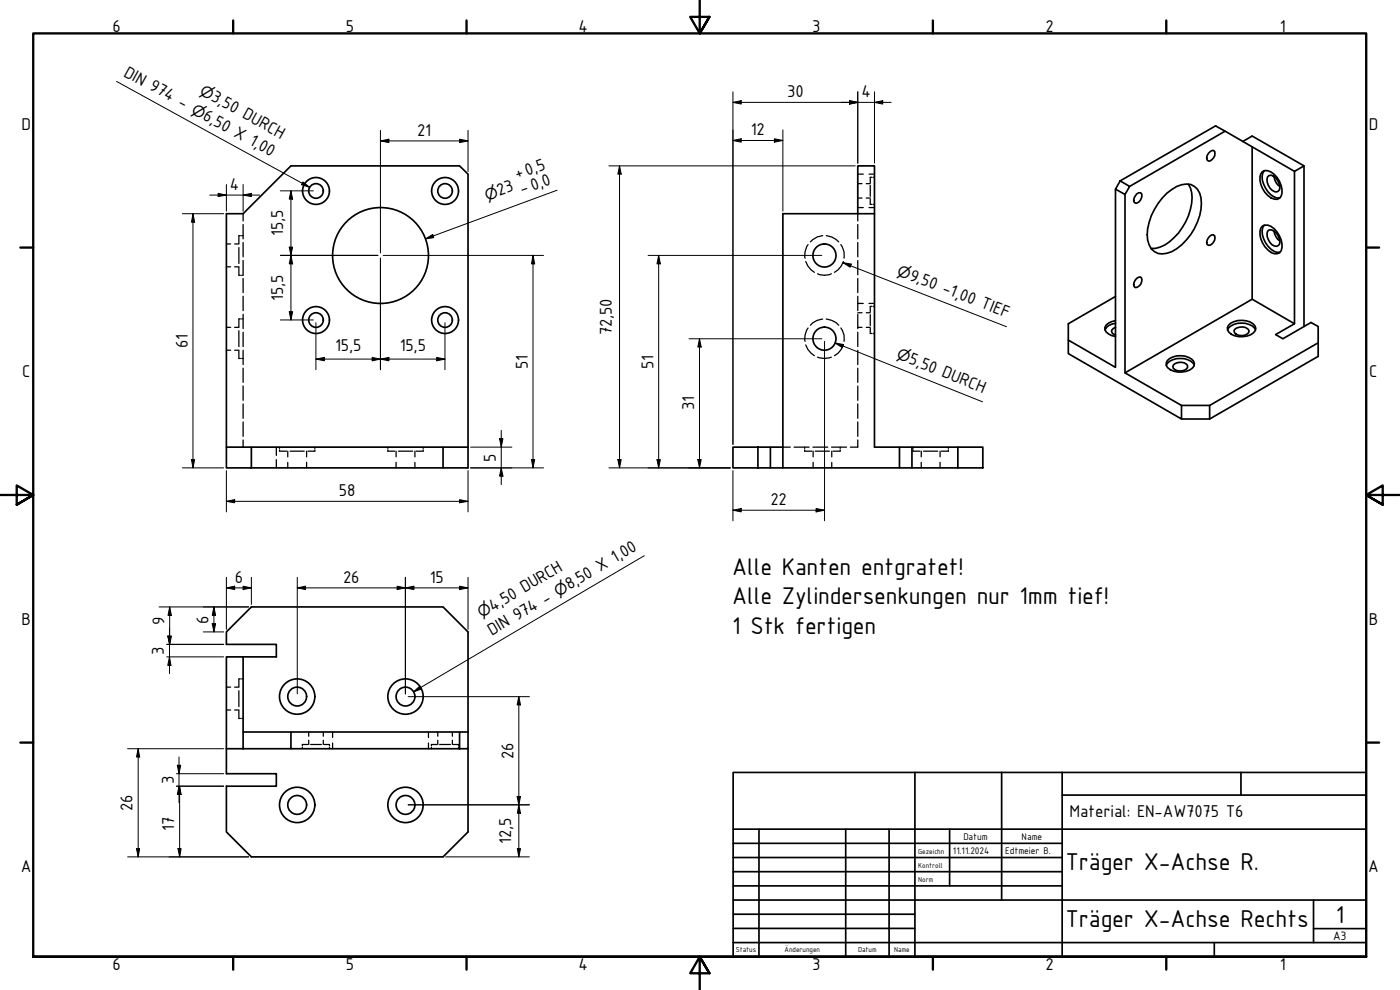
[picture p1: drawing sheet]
<svg xmlns="http://www.w3.org/2000/svg" width="420mm" height="297mm" viewBox="0 0 420 297" stroke-linecap="round" stroke-linejoin="round" font-family="sans-serif">
<!-- layer: Verdeckt (ISO) -->
<g fill="none" stroke="#000" stroke-width=".38">
<path d="M257.4 52.2h1.7M257.4 59.4h1.3M257.4 55.1h1.3M260 59.4h1.2M260 55.1h1.2M260.8 52.2h1.6M261.2 55.6v3.3M261.2 59.7v1.6h.4M261.6 53.2h-.4v1.6M262 53.2h.4M67.9 73.2h1.3M70.4 73.2h1.3"/>
<path d="M71.7 74.3v4.7M72.1 70.7h-.4v2.4M72.5 70.7h.5M73 64.1v2.2M73 67.4v4.3M73 72.8v4.3M73 78.2v4.3M241.8 78.5l.6 1.3 1 1.1 1 .8M242.5 73.4a5.5 5.5 0 0 0-.9 4.1M246.9 70.7a5.3 5.3 0 0 0-3.7 1.9M248 70.7a5.6 5.6 0 0 1 3.7 1.9M252.3 73.4a5.2 5.2 0 0 1 1 4.1"/>
<path d="M253.1 78.5l-.6 1.3-1 1.1-1.1 .8M257.4 64.1v2.2M257.4 67.4v4.3M257.4 72.8v4.3M257.4 78.2v4.3M257.4 62.3h1.7M260.8 62.3h1.6M262 61.3h.4M67.9 80.1h1.3M67.9 98.2h1.3M70.4 80.1h1.3M70.4 98.2h1.3"/>
<path d="M71.7 80.2v2.4h.4M71.7 99.2v4.8M72.1 95.7h-.4v2.4M72.5 82.6h.5M72.5 95.7h.5M73 83.6v4.2M73 88.9v4.3M73 94.3v4.3M73 99.7v4.3M242.5 98.4a5.2 5.2 0 0 0-.9 4M245.4 82.2a5 5 0 0 0 4.1 0M246.9 95.7a5.3 5.3 0 0 0-3.7 1.9"/>
<path d="M248 95.7a5.6 5.6 0 0 1 3.7 1.9M252.3 98.4a5 5 0 0 1 1 4M257.4 98.2h1.3M257.4 83.6v4.2M257.4 88.9v4.3M257.4 94.3v4.3M257.4 99.7v4.3M257.4 93.8h1.3M257.4 91h1.7M260 98.2h1.2M260 93.8h1.2M260.8 91h1.6"/>
<path d="M261.2 94.4v3.2M261.2 98.5v1.6h.4M261.6 91.9h-.4v1.7M262 91.9h.4M67.9 105.1h1.3M70.4 105.1h1.3M71.7 105.2v2.4h.4M72.5 107.6h.5M73 105.1v4.3M73 110.5v4.2M73 115.8v4.3M241.8 103.5l.6 1.3 1 1.2 1 .7"/>
<path d="M245.4 107.2a5.8 5.8 0 0 0 4.1 0M253.1 103.5l-.6 1.3-1 1.2-1.1 .7M257.4 105.1v4.3M257.4 110.5v4.2M257.4 115.8v4.3M262 100.1h.4M73 121.2v4.3M73 126.6v4.3M73 132v2.2M82.9 134.2v2.4M82.9 137.9v2.5M83.9 135v.4h2.1"/>
<path d="M83.9 134.2v.3M86.4 135.4v1.7M86.4 138.7v1.7M87.1 135.4h4.2M92 135.4v1.7M92 138.7v1.7M94.5 135v.4h-2.1M94.5 134.2v.3M116.4 135v.4h2.1M116.4 134.2v.3M118.9 135.4v1.7M118.9 138.7v1.7"/>
<path d="M119.6 135.4h4.2M124.5 135.4v1.7M124.5 138.7v1.7M127 135v.4h-2.1M127 134.2v.3M234.9 134.2h2.3M238.3 134.2h4.5M241.5 135v.4h2.1M241.5 134.2v.3M244 134.2h4.4M244 135.4v1.7M244 138.7v1.7"/>
<path d="M244.7 135.4h4.2M249.6 134.2h4.5M249.6 135.4v1.7M249.6 138.7v1.7M252.2 135v.4h-2.2M252.2 134.2v.3M257.4 121.2v4.3M257.4 126.6v4.3M257.4 132v2.2h-2.2M274 135v.4h2.1M274 134.2v.3M276.5 135.4v1.7"/>
<path d="M276.5 138.7v1.7M277.2 135.4h4.2M282.1 135.4v1.7M282.1 138.7v1.7M284.6 135v.4h-2.1M284.6 134.2v.3M67.9 206.2h1.3M67.9 213h1.3M70.4 206.2h1.3M70.4 213h1.3M71.7 207.2v4.8M71.7 213.2v2.4h.4"/>
<path d="M72.1 203.7h-.4v2.3M72.5 215.6h.5M72.5 203.7h.5M92.6 219.6v1.3M97 219.6v1.3M99.8 219.6v1.7M128.6 219.6v1.7M131.4 219.6v1.3M135.8 219.6v1.3M90.7 224.2v.4M92.4 223.4h-1.7v.4M92.6 222.1v1.3"/>
<path d="M93.2 223.4h3.3M97 222.1v1.3M97.3 223.4h1.6v.4M98.9 224.2v.4M99.8 222.9v1.7M128.6 222.9v1.7M129.5 224.2v.4M131.1 223.4h-1.6v.4M131.4 222.1v1.3M132 223.4h3.2M135.8 222.1v1.3M136 223.4h1.6v.4"/>
<path d="M137.6 224.2v.4"/>
</g>
<!-- layer: Sichtbar (ISO) -->
<g fill="none" stroke="#000" stroke-width=".51">
<path d="M367.7 39.4l-28.7 16.5M334.8 56.8v53.4l-14.2-8.2v4.1l34 19.6v-4l-17-9.8v-53.6M336.2 54.3l2.8 1.6-1.4 2.4-2.8-1.5zM341.2 58.2l1.1-.4a1.75 1.75 0 0 1-.5 2.8l-1.1 .3a1.42 1.42 0 0 1 0-2.2zM350.2 58a8.6 8.6 0 0 1 7.2-2.6 5.2 5.2 0 0 1 3.2 5.6 17.7 17.7 0 0 1-8.9 14.5 5.1 5.1 0 0 1-6.2-.8 8.7 8.7 0 0 1-.6-8 19.6 19.6 0 0 1 5.3-8.7zM356.6 55.2a10.4 10.4 0 0 1 .1 9.5 16.4 16.4 0 0 1-8.6 9.5l-1.3 .3h-1.4M362.6 46l1.1-.8 .5-.1a1.77 1.77 0 0 1-.5 2.8l-.5 .4h-.6a1.5 1.5 0 0 1 0-2.3zM372.9 42.5l2.9-1.7 15.6 9-2.9 1.6-12.7-7.3M375.8 44.1v45.7l12.7 7.3M375.8 44.1l-11-6.3-28.6 16.5M378.9 51.5a2.87 2.87 0 0 1 3.5 .8 6.5 6.5 0 0 1 2.1 6.6 1.96 1.96 0 0 1-3.1 .5 6.7 6.7 0 0 1-3-7.3zM379.4 51.2a3.8 3.8 0 0 0-.2 4 6.6 6.6 0 0 0 4.1 4.2h.8"/>
<path d="M380.8 52.7a2.63 2.63 0 0 1 3.1 2.4l.2 .9-.1 .8-.3 .5a1.84 1.84 0 0 1-2.6-.9 2.96 2.96 0 0 1-.3-3.7zM382.3 52.9a4.4 4.4 0 0 0 1.8 3.1M388.5 51.4v45.7l-5.7 3.3 2.2 1.2 8.4-4.8 2.2 1.2v8.9l-32.6 18.8h-8.4M391.4 49.8v48.2M257.4 64.1v-14.3h5v84.4h7.5v6.2h-35v-76.3h27.5M363.2 70.8l.5-.3h.5a1.75 1.75 0 0 1-.5 2.8l-.5 .3h-.6a1.42 1.42 0 0 1 0-2.2zM378.9 67.8a2.87 2.87 0 0 1 3.5 .8 6.6 6.6 0 0 1 2.1 6.6 2.08 2.08 0 0 1-3.1 .5 6.9 6.9 0 0 1-3-7.3zM379.4 67.5a5.3 5.3 0 0 0 1.2 6.4 3.8 3.8 0 0 0 3.5 1.8M380.8 69a3.3 3.3 0 0 1 3.2 4.1l-.3 .5a1.84 1.84 0 0 1-2.6-.8 2.96 2.96 0 0 1-.3-3.8zM382.3 69.3a4.4 4.4 0 0 0 1.8 3M334.8 97a3.4 3.4 0 0 0-3.1 2M334.8 98.2l-.7 .3-.5 .9 .5 .9 .7 .2"/>
<path d="M334.8 96.2a3.8 3.8 0 0 0-3.2 2 2.41 2.41 0 0 0 2 2.5l1.2 .3M334.8 88.9l-14.2 8.2v4.9M341.2 83.5l1.1-.4a2.02 2.02 0 0 1-1.6 3.2 1.7 1.7 0 0 1 .5-2.8zM368.4 99a5.1 5.1 0 0 1 6.4-1.7l1 .5 1 1.2M368.7 97.6a5.8 5.8 0 0 1 7.9 .2 1.92 1.92 0 0 1-1.3 2.6 6 6 0 0 1-6.4-.7l-.5-.7v-.7zM370.6 98.8a2.96 2.96 0 0 1 4.2 .4 1.81 1.81 0 0 1-2.1 1.5 2.05 2.05 0 0 1-2.4-1.4zM375.8 89.8l-38.2 22.1M350 109.6a5.2 5.2 0 0 1 6.5-1.7l1.6 1.1 .3 .6M350.3 108.2a5.8 5.8 0 0 1 7.9 .2 1.84 1.84 0 0 1-1.2 2.6 6.2 6.2 0 0 1-6.5-.7l-.5-.6v-.8zM352.2 109.4a2.88 2.88 0 0 1 4.2 .4 1.71 1.71 0 0 1-2.1 1.5 1.95 1.95 0 0 1-2.3-1.3zM395.6 102.9l-32.6 18.8h-8.4M67.9 134.2v-70.1h5.1l14.3-14.3h50.6l2.6 2.4v88.2h-65.1"/>
<path d="M67.9 134.2h7.5v6.2h-7.5zM75.4 134.2h57.6M140.5 134.2h-7.5v6.2M227.5 134.2h3.7v6.2h-3.7v-6.2h-7.5v6.2h7.5M231.2 134.2h3.7M269.9 134.2h3.8M287.5 134.2h7.5v6.2h-7.5zM287.5 134.2h-13.8v6.2h13.8M363 121.7v4M231.2 140.4h3.7M269.9 140.4h3.8M73 197.1h9.9v-3.8h-15v-3.7l7.5-7.5h57.6l7.5 7.5v30"/>
<path d="M73 219.6v-22.5h-5.1v27.5M87.3 219.6h50.6M137.9 219.6h2.6v5h-2.6zM67.9 224.6v7.5h15v3.8h-15v13.7l7.5 7.5h57.6l7.5-7.5v-25M67.9 224.6h19.4v-5h-14.3v5M87.3 224.6h50.6"/>
<circle cx="94.8" cy="57.3" r="4"/>
<circle cx="94.8" cy="57.3" r="2.19"/>
<circle cx="133.6" cy="57.3" r="4"/>
<circle cx="133.6" cy="57.3" r="2.19"/>
<circle cx="114.2" cy="76.7" r="14.4"/>
<circle cx="247.4" cy="76.7" r="3.5"/>
<circle cx="94.8" cy="96" r="4"/>
<circle cx="94.8" cy="96" r="2.19"/>
<circle cx="133.6" cy="96" r="4"/>
<circle cx="133.6" cy="96" r="2.19"/>
<circle cx="247.4" cy="101.6" r="3.5"/>
<circle cx="89.2" cy="209" r="5.3"/>
<circle cx="89.2" cy="209" r="2.83"/>
<circle cx="121.7" cy="209" r="5.3"/>
<circle cx="121.7" cy="209" r="2.83"/>
<circle cx="89.2" cy="241.5" r="5.3"/>
<circle cx="89.2" cy="241.5" r="2.83"/>
<circle cx="121.7" cy="241.5" r="5.3"/>
<circle cx="121.7" cy="241.5" r="2.83"/>
</g>
<!-- layer: Rahmen (ISO) -->
<g fill="none" stroke="#000" stroke-width=".7">
<path d="M70 6.1v3.9M140 6.1v3.9M210 0v10l-2.9-4.9h5.8l-2.9 4.9 2.9-4.9M280 6.1v3.9M350 6.1v3.9M6.1 74.3h3.9M410 74.3h3.9M0 148.5h10l-5-2.8v5.7l5-2.9-5 2.9M420 148.5h-10l5-2.8v5.7l-5-2.9 5 2.9M6.1 222.8h3.9M410 222.8h3.9M10 287.1v-277.1h400v277.1h-400h400"/>
<path d="M70 287.1v3.8M140 287.1v3.8M212.9 292l-2.9-4.9 2.9 4.9h-5.8l2.9-4.9v9.9M280 287.1v3.8M350 287.1v3.8"/>
</g>
<!-- layer: Titel (ISO) -->
<g fill="none" stroke="#000" stroke-width=".51">
<path d="M220 231.8h190v55.3h-190zM274.6 231.8v55.3M300.6 231.8v38.3M318.8 238.6h91.2M318.8 231.8v55.3M372.4 231.8v6.8M220 253h98.8M220 257.3h98.8M220 248.8h190M227.8 248.8v38.3M253.8 248.8v38.3M266.8 248.8v38.3"/>
<path d="M285 248.8v17M220 261.5h98.8M220 265.8h98.8M220 270.1h190M220 274.3h54.6M220 278.6h54.6M394.2 278.6h15.8M394.2 270.1v12.7M220 282.8h190M364.4 282.8v4.3"/>
</g>
<g fill="none" stroke="#000" stroke-width=".3">
<path d="M114.2 39.1v36.8M140.5 39.1v12.4M220 30.7l2.4-.5v1zM220 27.5v105.8M220 30.7h47.5M234.9 39v24.4M255 30.2l2.4 .5-2.4 .5zM257.4 27.5v21.4M262.4 30.7l2.5-.5v1zM262.4 27.5v21.4M62.9 58.5h15M65.5 58l2.4 .5-2.4 .5z"/>
<path d="M67.9 55.4v8M73 58.5l2.4-.5v1zM73 55.4v8M84.1 57.3h9.9M87.3 57.3l.5 2.4h-1zM87.3 57.3v38.7M114.2 42.3l2.5-.5v1zM114.2 42.3h26.3M137.9 41.8l2.6 .5-2.6 .5zM167.2 57.1l-39.5 14.6M182.8 49.8h73.9M185.9 49.8l.5 2.4h-1z"/>
<path d="M185.9 49.8v90.6M220 42.1l2.4-.5v1.1zM220 42.1h14.9M232.4 41.6l2.5 .5-2.5 .6zM54.7 64.1h12.4M57.9 64.1l.5 2.6h-.9zM57.9 64.1v76.3M84.1 76.6h29.3M86.8 74.2h1l-.5 2.4zM87.3 76.6l.5 2.6h-1zM114.2 77.5v33.4M115 76.6h48.1"/>
<path d="M127.7 71.7l2.2-1.4 .3 1zM160 76.6l.5 2.6h-1zM160 76.6v63.8M194.5 76.6h52.1M197.7 76.6l.5 2.6h-1zM197.7 76.6v63.8M84.1 96h9.9M86.8 93.5h1l-.5 2.5zM94.8 96.8v14.1M133.5 96.8v14.1M94.8 107.7l2.5-.5v1.1zM94.8 107.7h38.7"/>
<path d="M111.7 107.2l2.5 .5-2.5 .6zM114.2 107.7l2.5-.5v1.1zM131.1 107.2l2.4 .5-2.4 .6zM206.8 101.6h39.8M209.9 101.6l.5 2.5h-1zM209.9 101.6v38.8M247.5 102.4v53.9M57.5 137.9h.9l-.5 2.5zM141.2 134.2h12.4M149.9 131.6h1l-.5 2.6zM150.4 129.1v16.3M159.5 137.9h1l-.5 2.5z"/>
<path d="M185.4 137.9h1l-.5 2.5zM197.2 137.9h1l-.5 2.5zM209.4 137.9h1l-.5 2.5zM54.7 140.4h12.4M67.9 150.4l2.5-.5v1zM67.9 141.2v12.4M67.9 150.4h72.6M137.9 149.9l2.6 .5-2.6 .5zM140.5 141.2v12.4M141.2 140.4h21.9M150.4 140.4l.5 2.5h-1zM182.8 140.4h36.3"/>
<path d="M220 153.1l2.4-.5v1zM220 141.2v15.1M220 153.1h27.5M244.9 152.6l2.6 .5-2.6 .5zM67.9 176.4l2.5-.5v1zM67.9 173.2v15.6M67.9 176.4h7.5M73 175.9l2.4 .5-2.4 .5zM75.4 173.2v8.1M89.2 176.4l2.5-.5v1zM89.2 176.4h51.3M89.2 173.2v35"/>
<path d="M119.2 175.9l2.5 .5-2.5 .5zM121.7 176.4l2.5-.5v1zM121.7 173.2v35M137.9 175.9l2.6 .5-2.6 .5zM140.5 173.2v15.6M47.8 182.1h26.8M50 193.3h17.1M50 197.1h17.1M50.4 190.9h.9l-.4 2.4zM50.4 190.9h1l-.5 2.4zM50.9 197.1l.4 2.5h-.9zM50.9 188.4v13.7"/>
<path d="M50.9 182.1l.5 2.5h-1zM50.9 182.1v11.2M61 189.6h6.1M63.7 187.1h1l-.5 2.5zM64.2 182.1l.5 2.5h-1zM64.2 182.1v7.5M122.5 209h36.4M155.7 209l.5 2.5h-1zM155.7 209v48.1M38.3 224.6h28.8M41.5 224.6l.4 2.5h-.9zM41.5 224.6v32.5"/>
<path d="M53 235.9h14.1M53 232.1h14.1M53.2 229.6h1l-.5 2.5zM53.7 235.9l.5 2.5h-1zM53.7 227.1v13.7M53.9 235.9l.5 2.5h-1zM53.9 235.9v21.2M155.2 239h1l-.5 2.5zM38.3 257.1h36.3M41 254.6h.9l-.4 2.5zM53.4 254.6h1l-.5 2.5zM122.5 241.5h36.4"/>
<path d="M133.7 257.1h25.2M155.3 254.6h.9l-.5 2.5zM155.7 241.5l.5 2.5h-.9z"/>
</g>
<g fill="#000">
<path d="M220 30.7l2.4-.5v1z" fill-rule="evenodd"/>
<path d="M255 30.2l2.4 .5-2.4 .5z" fill-rule="evenodd"/>
<path d="M255 30.2l2.4 .5-2.4 .5z" fill-rule="evenodd"/>
<path d="M262.4 30.7l2.5-.5v1z" fill-rule="evenodd"/>
<path d="M65.5 58l2.4 .5-2.4 .5z" fill-rule="evenodd"/>
<path d="M73 58.5l2.4-.5v1z" fill-rule="evenodd"/>
<path d="M87.3 57.3l.5 2.4h-1z" fill-rule="evenodd"/>
<path d="M114.2 42.3l2.5-.5v1z" fill-rule="evenodd"/>
<path d="M137.9 41.8l2.6 .5-2.6 .5z" fill-rule="evenodd"/>
<path d="M185.9 49.8l.5 2.4h-1z" fill-rule="evenodd"/>
<path d="M220 42.1l2.4-.5v1.1z" fill-rule="evenodd"/>
<path d="M232.4 41.6l2.5 .5-2.5 .6z" fill-rule="evenodd"/>
<path d="M57.9 64.1l.5 2.6h-.9z" fill-rule="evenodd"/>
<path d="M86.8 74.2h1l-.5 2.4z" fill-rule="evenodd"/>
<path d="M87.3 76.6l.5 2.6h-1z" fill-rule="evenodd"/>
<path d="M127.7 71.7l2.2-1.4 .3 1z" fill-rule="evenodd"/>
<path d="M160 76.6l.5 2.6h-1z" fill-rule="evenodd"/>
<path d="M197.7 76.6l.5 2.6h-1z" fill-rule="evenodd"/>
<path d="M86.8 93.5h1l-.5 2.5z" fill-rule="evenodd"/>
<path d="M94.8 107.7l2.5-.5v1.1z" fill-rule="evenodd"/>
<path d="M111.7 107.2l2.5 .5-2.5 .6z" fill-rule="evenodd"/>
<path d="M114.2 107.7l2.5-.5v1.1z" fill-rule="evenodd"/>
<path d="M131.1 107.2l2.4 .5-2.4 .6z" fill-rule="evenodd"/>
<path d="M209.9 101.6l.5 2.5h-1z" fill-rule="evenodd"/>
<path d="M57.5 137.9h.9l-.5 2.5z" fill-rule="evenodd"/>
<path d="M149.9 131.6h1l-.5 2.6z" fill-rule="evenodd"/>
<path d="M159.5 137.9h1l-.5 2.5z" fill-rule="evenodd"/>
<path d="M185.4 137.9h1l-.5 2.5z" fill-rule="evenodd"/>
<path d="M197.2 137.9h1l-.5 2.5z" fill-rule="evenodd"/>
<path d="M209.4 137.9h1l-.5 2.5z" fill-rule="evenodd"/>
<path d="M67.9 150.4l2.5-.5v1z" fill-rule="evenodd"/>
<path d="M137.9 149.9l2.6 .5-2.6 .5z" fill-rule="evenodd"/>
<path d="M150.4 140.4l.5 2.5h-1z" fill-rule="evenodd"/>
<path d="M220 153.1l2.4-.5v1z" fill-rule="evenodd"/>
<path d="M244.9 152.6l2.6 .5-2.6 .5z" fill-rule="evenodd"/>
<path d="M67.9 176.4l2.5-.5v1z" fill-rule="evenodd"/>
<path d="M73 175.9l2.4 .5-2.4 .5z" fill-rule="evenodd"/>
<path d="M89.2 176.4l2.5-.5v1z" fill-rule="evenodd"/>
<path d="M119.2 175.9l2.5 .5-2.5 .5z" fill-rule="evenodd"/>
<path d="M121.7 176.4l2.5-.5v1z" fill-rule="evenodd"/>
<path d="M137.9 175.9l2.6 .5-2.6 .5z" fill-rule="evenodd"/>
<path d="M50.4 190.9h.9l-.4 2.4z" fill-rule="evenodd"/>
<path d="M50.4 190.9h1l-.5 2.4z" fill-rule="evenodd"/>
<path d="M50.9 197.1l.4 2.5h-.9z" fill-rule="evenodd"/>
<path d="M50.9 182.1l.5 2.5h-1z" fill-rule="evenodd"/>
<path d="M63.7 187.1h1l-.5 2.5z" fill-rule="evenodd"/>
<path d="M64.2 182.1l.5 2.5h-1z" fill-rule="evenodd"/>
<path d="M155.7 209l.5 2.5h-1z" fill-rule="evenodd"/>
<path d="M41.5 224.6l.4 2.5h-.9z" fill-rule="evenodd"/>
<path d="M53.2 229.6h1l-.5 2.5z" fill-rule="evenodd"/>
<path d="M53.7 235.9l.5 2.5h-1z" fill-rule="evenodd"/>
<path d="M53.9 235.9l.5 2.5h-1z" fill-rule="evenodd"/>
<path d="M155.2 239h1l-.5 2.5z" fill-rule="evenodd"/>
<path d="M41 254.6h.9l-.4 2.5z" fill-rule="evenodd"/>
<path d="M53.4 254.6h1l-.5 2.5z" fill-rule="evenodd"/>
<path d="M155.3 254.6h.9l-.5 2.5z" fill-rule="evenodd"/>
<path d="M155.7 241.5l.5 2.5h-.9z" fill-rule="evenodd"/>
</g>
<!-- layer: Symbol (ISO) -->
<path d="M35 24.4l57.9 31.8M90.9 54.6l2 1.6-2.4-.8zM253 78.8l2.5 .4-.4 1zM253 78.8l49.1 19.2M250.6 102.9l2.5 .5-.3 .9zM250.6 102.9l44.3 17.7M193.4 166.7l-69.3 40.9M124.1 207.6l1.9-1.7 .5 .8z" fill="none" stroke="#000" stroke-width=".3"/>
<g fill="#000">
<path d="M90.9 54.6l2 1.6-2.4-.8z" fill-rule="evenodd"/>
<path d="M253 78.8l2.5 .4-.4 1z" fill-rule="evenodd"/>
<path d="M250.6 102.9l2.5 .5-.3 .9z" fill-rule="evenodd"/>
<path d="M124.1 207.6l1.9-1.7 .5 .8z" fill-rule="evenodd"/>
</g>
<g font-size="7.9">
<text x="319.8" y="261.2">Träger X-Achse R.</text>
<text x="319.8" y="278.2">Träger X-Achse Rechts</text>
<text x="400.9" y="276.8">1</text>
</g>
<g font-size="7.8">
<text x="219.8" y="172.4">Alle Kanten entgratet!</text>
<text x="219.8" y="181.3">Alle Zylindersenkungen nur 1mm tief!</text>
<text x="219.8" y="190.2">1 Stk fertigen</text>
</g>
<g font-size="5.5">
<text x="33.8" y="9.6">6</text>
<text x="103.8" y="9.6">5</text>
<text x="173.6" y="9.6">4</text>
<text x="243.8" y="9.6">3</text>
<text x="313.8" y="9.6">2</text>
<text x="384.1" y="9.6">1</text>
<text x="36.9" y="22.7" transform="rotate(29 36.9 22.7)">DIN 974 -</text>
<text x="236.2" y="29.1">30</text>
<text x="258.6" y="29.1">4</text>
<text x="60.6" y="35.7" transform="rotate(29 60.6 35.7)">6,50 X 1,00</text>
<text x="63.1" y="30" transform="rotate(29 63.1 30)">3,50 DURCH</text>
<text x="6.5" y="38.9">D</text>
<text x="125.2" y="40.7">21</text>
<text x="225.4" y="40.6">12</text>
<text x="410.8" y="38.9">D</text>
<text x="155.1" y="53.8" transform="rotate(-20 155.1 53.8)">+0,5</text>
<text x="69" y="56.9">4</text>
<text x="149.8" y="58.9" transform="rotate(-20 149.8 58.9)">23</text>
<text x="156.7" y="58.2" transform="rotate(-20 156.7 58.2)">-0,0</text>
<text x="85" y="70.9" transform="rotate(-90 85 70.9)">15,5</text>
<text x="272.6" y="83.9" transform="rotate(21 272.6 83.9)">9,50 -1,00 TIEF</text>
<text x="85" y="90.3" transform="rotate(-90 85 90.3)">15,5</text>
<text x="183.6" y="100.6" transform="rotate(-90 183.6 100.6)">72,50</text>
<text x="56.3" y="104.4" transform="rotate(-90 56.3 104.4)">61</text>
<text x="100.6" y="105.5">15,5</text>
<text x="120" y="105.5">15,5</text>
<text x="6.6" y="113.1">C</text>
<text x="158.4" y="110.6" transform="rotate(-90 158.4 110.6)">51</text>
<text x="196.1" y="110.6" transform="rotate(-90 196.1 110.6)">51</text>
<text x="272.5" y="109" transform="rotate(22 272.5 109)">5,50 DURCH</text>
<text x="410.9" y="113.1">C</text>
<text x="208.3" y="123.1" transform="rotate(-90 208.3 123.1)">31</text>
<text x="148.8" y="138.5" transform="rotate(-90 148.8 138.5)">5</text>
<text x="101.7" y="148.8">58</text>
<text x="231.3" y="151.5">22</text>
<text x="70.5" y="174.8">6</text>
<text x="103" y="174.8">26</text>
<text x="129" y="174.8">15</text>
<text x="170.9" y="177.1" transform="rotate(-31 170.9 177.1)">8,50 X 1,00</text>
<text x="147.9" y="183.6" transform="rotate(-31 147.9 183.6)">4,50 DURCH</text>
<text x="6.5" y="187.4">B</text>
<text x="49.3" y="187.5" transform="rotate(-90 49.3 187.5)">9</text>
<text x="62.6" y="187.1" transform="rotate(-90 62.6 187.1)">6</text>
<text x="147.6" y="190.8" transform="rotate(-31 147.6 190.8)">DIN 974 -</text>
<text x="410.8" y="187.4">B</text>
<text x="49.2" y="196.5" transform="rotate(-90 49.2 196.5)">3</text>
<text x="154.1" y="227.7" transform="rotate(-90 154.1 227.7)">26</text>
<text x="52.1" y="235.2" transform="rotate(-90 52.1 235.2)">3</text>
<text x="39.8" y="243.3" transform="rotate(-90 39.8 243.3)">26</text>
<text x="321" y="245.1">Material: EN-AW7075 T6</text>
<text x="52.3" y="249.4" transform="rotate(-90 52.3 249.4)">17</text>
<text x="153.4" y="253.2" transform="rotate(-90 153.4 253.2)">12,5</text>
<text x="6.3" y="261.7">A</text>
<text x="410.6" y="261.7">A</text>
<text x="33.8" y="290.9">6</text>
<text x="103.8" y="290.9">5</text>
<text x="173.6" y="290.9">4</text>
<text x="243.8" y="290.9">3</text>
<text x="313.8" y="290.9">2</text>
<text x="384.1" y="290.9">1</text>
</g>
<g font-size="4.6">
<text x="59.6" y="28.1" transform="rotate(29 59.6 28.1)">⌀</text>
<text x="57.1" y="33.8" transform="rotate(29 57.1 33.8)">⌀</text>
<text x="146.2" y="60.2" transform="rotate(-20 146.2 60.2)">⌀</text>
<text x="268.9" y="82.4" transform="rotate(21 268.9 82.4)">⌀</text>
<text x="268.9" y="107.5" transform="rotate(22 268.9 107.5)">⌀</text>
<text x="167.5" y="179.1" transform="rotate(-31 167.5 179.1)">⌀</text>
<text x="144.5" y="185.5" transform="rotate(-31 144.5 185.5)">⌀</text>
</g>
<text font-size="3.9" x="400.1" y="282">A3</text>
<g font-size="3.1">
<text x="286" y="256.3">11.11.2024</text>
<text x="289.1" y="252">Datum</text>
<text x="301.6" y="256.3">Edtmeier B.</text>
<text x="306.6" y="252">Name</text>
</g>
<g font-size="2.3">
<text x="275.6" y="256.3">Gezeichn</text>
<text x="275.6" y="260.5">Kontroll</text>
<text x="275.6" y="264.8">Norm</text>
<text x="220.9" y="285.7">Status</text>
<text x="235.5" y="285.7">Änderungen</text>
<text x="257.6" y="285.7">Datum</text>
<text x="268.4" y="285.7">Name</text>
</g>
</svg>
